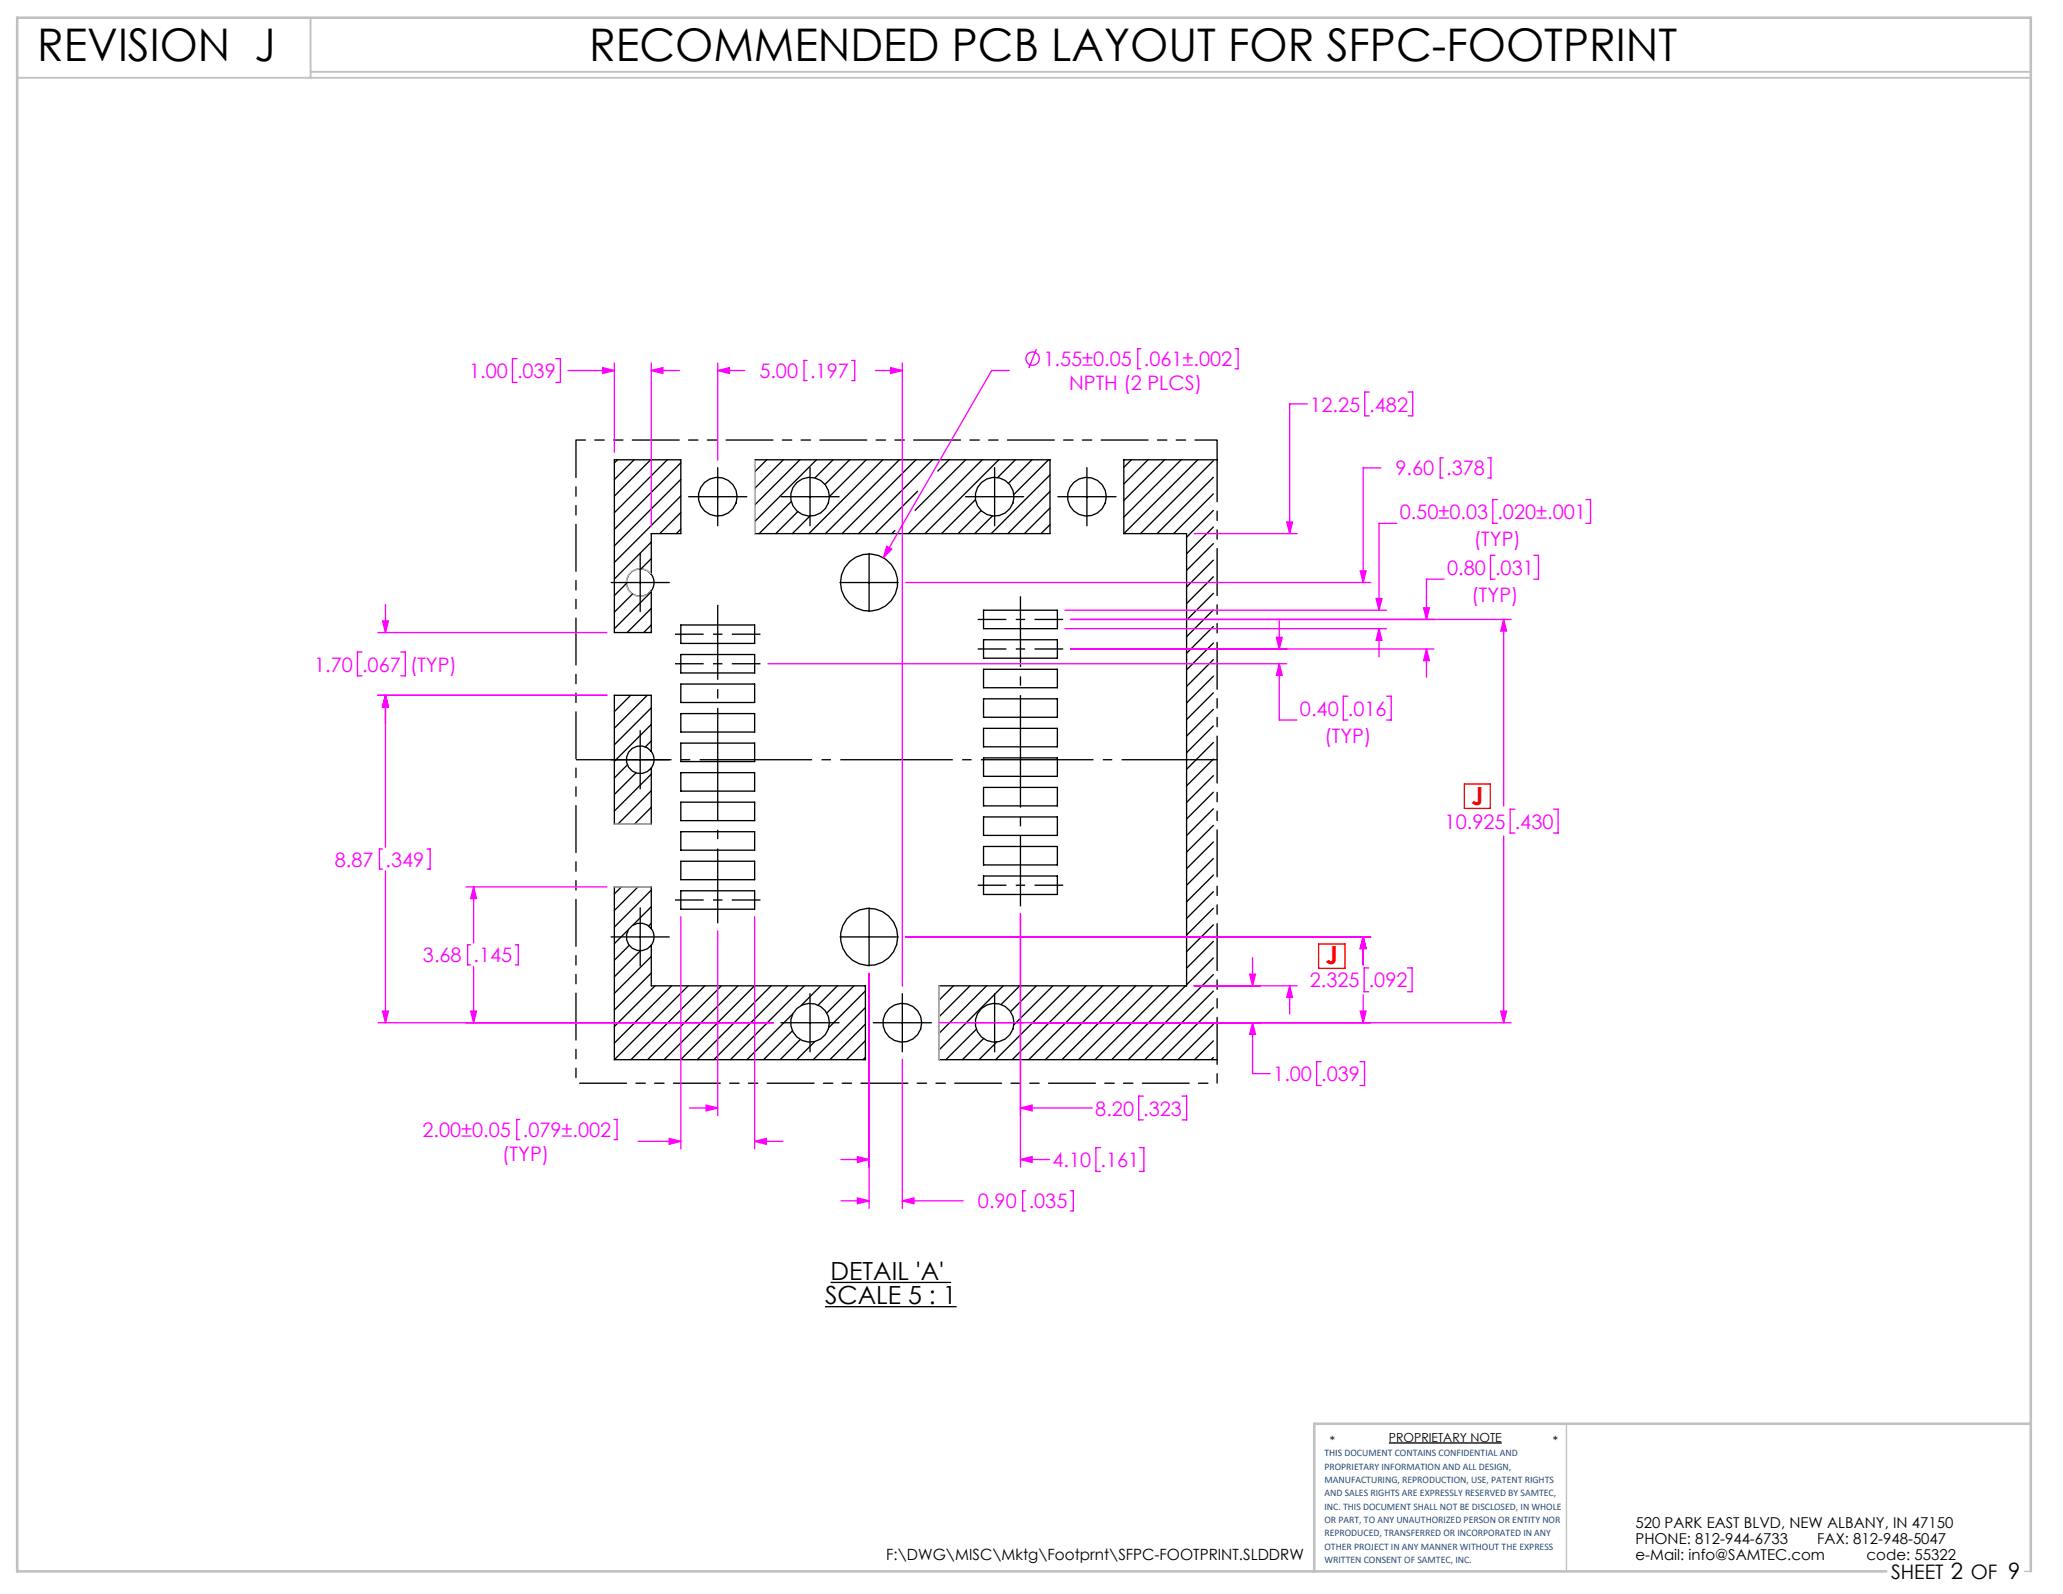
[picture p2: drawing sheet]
<svg xmlns="http://www.w3.org/2000/svg" width="279mm" height="216mm" viewBox="0 0 279 216" stroke-linecap="round" stroke-linejoin="round" font-family="sans-serif">
<path d="M0 0h279.4v215.9h-279.4z" fill="none" stroke="#fff" stroke-width=".18"/>
<g fill="none" stroke="#000" stroke-width=".18">
<path d="M82.8 78.9h7.8M83.6 62.3l-.4 .4M84.8 79l-1.6 1.7M85.9 62.3l-2.7 2.7M86.7 75v7.8M88.1 62.3l-4.9 4.9M88.2 73.4l-5 5M88.2 75.7l-1.4 1.3M88.2 77.8a1.87 1.87 0 0 0-2.8-.3 1.87 1.87 0 0 0 0 2.8 1.87 1.87 0 0 0 2.8-.3M88.2 77.8a1.88 1.88 0 0 1 0 2.2M88.2 77.8v-5.5h4v-10h-9v23.4h5v-5.7M90.4 62.3l-7.2 7.1"/>
<path d="M92.2 62.7l-9 9M92.2 64.9l-9 9M92.2 67.2l-9 9M92.2 69.4l-2.8 2.9M92.2 71.7l-.6 .6M93.3 67.3h7.8M97.2 63.3v7.9M102.2 62.3h40v10h-40zM103.8 62.3l-1.6 1.6M105.8 67.3h7.8M106.1 62.3l-3.9 3.9M107.2 67.9l-4.4 4.4"/>
<path d="M108 69.3l-2.9 3M108.3 62.3l-6.1 6.1M109.7 69.9l-2.4 2.4M109.7 63.3v7.9M110.6 62.3l-8.4 8.3M112.8 62.3l-2.4 2.4M113.8 78.9h7.8M115.1 62.3l-3.4 3.3M117.3 62.3l-5 5M117.7 75v7.8M119.6 62.3l-10 10M121.2 71.9l-.4 .4"/>
<path d="M121.8 62.3l-10 10M124 62.3l-10 10M124.3 66.5l-5.8 5.8M126.3 62.3l-10 10M128.5 62.3l-1.5 1.5M130.8 67.3h7.8M130.8 62.3l-6.9 6.8M132.1 67.7l-4.6 4.6M132.9 69.2l-3.1 3.1M133 62.3l-10 10M134.4 69.9l-2.4 2.4M134.7 63.3v7.9"/>
<path d="M135.3 62.3l-10 10M137.5 62.3l-2.4 2.4M139.8 62.3l-3.2 3.1M142 62.3l-4.7 4.7M142.2 64.3l-7.9 8M142.2 66.6l-5.7 5.7M142.2 68.8l-3.5 3.5M142.2 71.1l-1.2 1.2M143.3 67.3h7.8M147.2 63.3v7.9M153.2 62.3l-1 1M155.5 62.3l-3.3 3.2"/>
<path d="M157.7 62.3l-5.5 5.5M160 62.3l-7.8 7.7M162.2 62.3l-10 10M164.3 64.6l-7.6 7.7M164.3 66.9l-5.4 5.4M164.3 69.1l-3.6 3.7M164.3 71.4l-3.6 3.6M164.3 62.4l-9.8 9.9M164.3 73.6l-3.6 3.7M164.3 75.9l-3.6 3.6M164.3 78.1l-3.6 3.6M164.8 62.3h-12.6v10h8.5v61.2h-33.5v10h37.6"/>
<path d="M85.4 94.2l-2.2 2.2M85.7 80.5l-2.5 2.4M86.7 99v7.8M87.7 94.2l-4.5 4.4M88.2 95.9l-5 5M88.2 98.1l-5 5M88.2 80.2l-5 5M88.2 82.4l-3.3 3.3M88.2 84.6l-1 1.1M92.2 84.7h10v2.5h-10zM92.2 88.7h10v2.5h-10zM92.2 92.7h10v2.5h-10z"/>
<path d="M92.2 96.7h10v2.5h-10zM133.2 82.7h10v2.5h-10zM133.2 86.7h10v2.5h-10zM133.2 90.7h10v2.5h-10zM133.2 94.7h10v2.5h-10zM133.2 98.7h10v2.5h-10zM164.3 82.6l-3.6 3.6M164.3 84.9l-3.6 3.6M164.3 87.1l-3.6 3.6M164.3 89.3l-3.6 3.7M164.3 91.6l-3.6 3.6M164.3 80.4l-3.6 3.6"/>
<path d="M164.3 93.8l-3.6 3.7M164.3 96.1l-3.6 3.6M164.3 98.3l-3.6 3.7M82.8 102.9h7.8M85 103.6l-1.8 1.8M86.1 104.7l-2.9 2.9M88.2 100.4l-.8 .8M88.2 104.9l-5 5M88.2 107.1l-4.5 4.5M88.2 109.3l-2.3 2.3M88.2 111.6h.1M88.2 101.8a1.87 1.87 0 0 0-2.8-.3 1.87 1.87 0 0 0 0 2.8 1.87 1.87 0 0 0 2.8-.3"/>
<path d="M88.2 101.8a1.88 1.88 0 0 1 0 2.2M88.2 101.8v-7.6h-5v17.4h5v-7.6M92.2 116.7h10v2.5h-10zM92.2 100.7h10v2.5h-10zM92.2 104.7h10v2.5h-10zM92.2 108.7h10v2.5h-10zM92.2 112.7h10v2.5h-10zM133.2 102.7h10v2.5h-10zM133.2 106.7h10v2.5h-10zM133.2 110.7h10v2.5h-10zM133.2 114.7h10v2.5h-10zM133.2 118.7h10v2.5h-10z"/>
<path d="M164.3 100.6l-3.6 3.6M164.3 102.8l-3.6 3.6M164.3 105.1l-3.6 3.6M164.3 107.3l-3.6 3.6M164.3 109.5l-3.6 3.7M164.3 111.8l-3.6 3.6M164.3 114l-3.6 3.7M164.3 116.3l-3.6 3.6M164.3 118.5l-3.6 3.7M82.8 126.9h7.8M84.2 120.1l-1 1M85.1 125.9l-1.9 1.9"/>
<path d="M85.2 128l-2 2.1M86.4 120.1l-3.2 3.2M86.7 123v7.8M86.7 128.8l-3.5 3.5M88.2 120.6l-5 5M88.2 122.8l-2.5 2.5M88.2 125.1l-.4 .3M88.2 129.5l-5 5M88.2 131.8l-5 5M88.2 125.8a1.87 1.87 0 0 0-2.8-.3 1.87 1.87 0 0 0 0 2.8 1.87 1.87 0 0 0 2.8-.3M88.2 125.8a1.88 1.88 0 0 1 0 2.2M88.2 125.8v-5.7h-5v23.4h34v-10h-29v-5.5"/>
<path d="M88.7 133.5l-5.5 5.5M91 133.5l-7.8 7.8M92.2 120.7h10v2.5h-10zM93.2 133.5l-10 10M95.5 133.5l-10 10M97.7 133.5l-10 10M99.9 133.5l-10 10M102.2 133.5l-10 10M104.4 133.5l-10 10M105.8 138.5h7.8M106.7 133.5l-10 10M107.3 139.6l-3.9 3.9"/>
<path d="M107.4 137.3l-6.2 6.2M108.9 133.5l-10 10M109.7 134.6v7.9M111.2 133.5l-2.7 2.7M113.4 133.5l-2.6 2.6M113.8 126.9h7.8M115.7 133.5l-3.7 3.7M117.2 134.2l-5 5M117.2 136.5l-7.1 7M117.2 138.7l-4.8 4.8M117.7 123v7.8M118.3 138.5h7.8"/>
<path d="M122.2 134.6v7.9M129.1 133.5l-1.9 2M130.8 138.5h7.8M131.4 133.5l-4.2 4.2M132.2 139.4l-4.1 4.1M133.6 133.5l-6.4 6.4M134.7 134.6v7.9M135.9 133.5l-8.7 8.7M138.1 133.5l-2.5 2.6M140.4 133.5l-3.5 3.5M142.6 133.5l-5.3 5.3M144.8 133.5l-10 10"/>
<path d="M147.1 133.5l-10 10M149.3 133.5l-10 10M151.6 133.5l-10 10M153.8 133.5l-10 10M156.1 133.5l-10 10M158.3 133.5l-10 10M160.6 133.5l-10 10M164.3 120.8l-3.6 3.6M164.3 123l-3.6 3.6M164.3 125.3l-3.6 3.6M164.3 127.5l-3.6 3.6M164.3 129.8l-3.6 3.6"/>
<path d="M164.3 132l-11.5 11.5M164.3 134.2l-9.2 9.3M164.3 136.5l-7 7M164.3 138.7l-4.8 4.8M108.4 140.8l-2.7 2.7M110.4 141.1l-2.5 2.4M117.2 141l-2.6 2.5M117.2 143.2l-.3 .3M133.2 140.7l-2.8 2.8M135 141.1l-2.4 2.4M164.3 141l-2.5 2.5M164.3 143.2l-.3 .3"/>
<path d="M111.7 177h17.9M112.5 173.7h16.3M188.1 195.4h15.3"/>
<circle cx="97.2" cy="67.3" r="2.62"/>
<circle cx="109.7" cy="67.3" r="2.62"/>
<circle cx="117.7" cy="78.9" r="3.9"/>
<circle cx="134.7" cy="67.3" r="2.62"/>
<circle cx="147.2" cy="67.3" r="2.62"/>
<circle cx="109.7" cy="138.5" r="2.63"/>
<circle cx="117.7" cy="126.9" r="3.9"/>
<circle cx="122.2" cy="138.5" r="2.63"/>
<circle cx="134.7" cy="138.5" r="2.63"/>
</g>
<path d="M88.2 77.8a1.88 1.88 0 0 0-2.8-.3 1.88 1.88 0 0 0 0 2.8 1.88 1.88 0 0 0 2.8-.3M102.2 62.3v10M83.2 111.6h5M83.2 120.1h5M127.2 133.5v10M212.2 192.8v20M274.2 212.8h.8" fill="none" stroke="#c0c0c0" stroke-width=".18"/>
<path d="M2.3 10.5h272.7M42.1 2.4v8.1M42.1 9.7h232.9" fill="none" stroke="#c0c0c0" stroke-width=".25"/>
<path d="M275 192.8h-97v20M255.5 212.8h-253.2v-210.4h272.7v210.4" fill="none" stroke="#c0c0c0" stroke-width=".35"/>
<path d="M164.8 62.3v-2.7h-86.8v87.1h86.8v-84.4" fill="none" stroke="#000" stroke-width=".18" stroke-dasharray="6.3 1.3 1.3 1.3 1.3 1.3" stroke-dashoffset=".7"/>
<g fill="none" stroke="#f0f" stroke-width=".18">
<path d="M70 48.6h-.6v3.2h.6M75.3 48.6h.6v3.2h-.6M76.9 50.2h6.3M81.6 49.8l1.6 .4-1.6 .4zM83.2 49.2v12.1M88.2 50.2l1.6-.4v.8zM88.2 50.2h3.8M88.2 49.2v22.1M97.2 50.2l1.6-.4v.8zM97.2 49.2v13.1M97.2 50.2h3.6M109.3 48.8h-.4v2.7h.4"/>
<path d="M115.4 48.8h.4v2.7h-.4M118.6 50.2h3.6M120.6 49.8l1.6 .4-1.6 .4zM122.2 49.2v84.4M136.7 50.2h-2.4l-14.7 25.3M140.4 47.3l-1.1 2.6M154.5 47.2h-.4v2.7h.4M167.3 47.2h.4v2.7h-.4M177.1 54.7h-2.4v17.6M185.5 53.1h-.7v3.2h.7M190.7 53.1h.6v3.2h-.6M120.1 74l.7 .4-1.2 1.1z"/>
<path d="M122.7 78.9h62.9M161.7 72.3h14M174.3 70.7h.8l-.4 1.6zM184.2 77.3h.8l-.4 1.6zM187 63.4h-2.4v15.5M189.2 70.9h-2.4v11.8M195.5 62h-.4v2.7h.4M195.6 78.4h-2.4v5.5M201.5 62h.4v2.7h-.4M202.5 75.2h-.6v3.2h.6M202.8 67.7h-.6v3.2h.6M207.7 75.2h.7v3.2h-.7"/>
<path d="M214.8 67.7h.6v3.2h-.6M49 88.3h-.6v3.2h.6M51.2 94.2h31M51.2 85.7h31M51.8 84.1h.8l-.4 1.6zM52.2 94.2l.4 1.6h-.8zM52.2 81.9v3.8M52.2 94.2v20.5M54.3 88.3h.6v3.2h-.6M104 89.9h70.3M144.2 85.2h43.6M144.2 82.7h43.6"/>
<path d="M145 83.9h59.7M145 87.9h49.2M172.9 86.3h.8l-.4 1.6zM173.3 89.9v7.6h2.3M173.3 84.1v3.8M173.3 89.9l.4 1.6h-.8zM182.5 94.3h-.6v3.2h.6M186.4 81.1h.8l-.4 1.6zM186.8 85.2v3.8M186.8 85.2l.4 1.5h-.8zM187.8 94.3h.6v3.2h-.6M192.8 82.3h.8l-.4 1.6z"/>
<path d="M193.2 87.9v3.8M193.2 87.9l.4 1.6h-.8zM203.6 83.9l.4 1.6h-.7zM203.6 83.9v25.3M51.8 115h-.4v2.7h.4M52.2 118v20.5M57.8 115h.5v2.7h-.5M203.6 113.2v25.3M205.1 109.6h-.6v3.2h.6M210.4 109.6h.6v3.2h-.6M51.2 138.5h53.6M51.8 137h.8l-.4 1.5z"/>
<path d="M63.1 120.1h19.1M63.7 128h-.4v2.7h.4M63.7 137h.8l-.4 1.5zM64.1 120.1l.4 1.6h-.8zM64.1 120.1v7.6M64.1 130.9v7.6M69.8 128h.4v2.7h-.4M92.2 124.2v31.4M97.2 126.1v25M102.2 124.2v31.4M117.7 131.9v31.8M122.7 126.9h62.9"/>
<path d="M127.2 138.5h77.5M138.2 123.8v34.3M161.7 133.5h14M169.2 132h.8l-.4 1.5zM169.6 138.5l.4 1.6h-.8zM169.6 138.5v6.9h2.4M169.6 129.7v3.8M174.7 133.5v3.8M174.7 133.5l.4 1.6h-.8zM184.2 137h.8l-.4 1.5zM184.6 126.9l.4 1.6h-.8zM184.6 126.9v3.8"/>
<path d="M184.6 134.7v3.8M185.4 131.1h-.6v3.2h.6M190.6 131.1h.6v3.2h-.6M203.3 137h.7l-.4 1.5zM70.4 151.6h-.4v2.8h.4M83.2 151.6h.4v2.8h-.4M86.4 154.6h5.8M90.6 154.2l1.6 .4-1.6 .4zM93.4 150.1h3.8M95.6 149.7l1.6 .4-1.6 .4zM102.2 154.6l1.6-.4v.8zM102.2 154.6h3.8"/>
<path d="M113.9 157.1h3.8M116.1 156.7l1.6 .4-1.6 .3zM122.2 143.5v20.2M138.2 157.1h3.9M138.2 150.1h9.7M138.2 157.1l1.6-.4v.7zM138.2 150.1l1.6-.4v.8zM149 155.4h-.6v3.3h.6M154.3 155.4h.6v3.3h-.6M154.8 148.5h-.6v3.2h.6M160.1 148.5h.6v3.2h-.6M178.9 143.8h-.6v3.2h.6"/>
<path d="M184.2 143.8h.6v3.2h-.6M113.9 162.6h3.8M116.1 162.3l1.6 .3-1.6 .4zM122.2 162.6l1.6-.3v.7zM122.2 162.6h8.3M138.9 161.3h-.4v2.7h.4M145 161.3h.4v2.7h-.4"/>
<circle cx="139.9" cy="48.6" r=".9"/>
</g>
<path d="M103 85.9h-11.6M103 89.9h-11.6M132.4 87.9h11.6M144 83.9h-11.6M144 119.9h-11.6M103 121.9h-11.6" fill="none" stroke="#000" stroke-width=".18" stroke-dasharray="15.2 1.3 1.3 1.3" stroke-dashoffset="11.4" stroke-linecap="butt"/>
<path d="M138.2 122.8v-42" fill="none" stroke="#000" stroke-width=".18" stroke-dasharray="15.2 1.3 1.3 1.3" stroke-dashoffset="5.7" stroke-linecap="butt"/>
<path d="M97.2 81.9v43.2" fill="none" stroke="#000" stroke-width=".18" stroke-dasharray="15.2 1.3 1.3 1.3" stroke-dashoffset="5.1" stroke-linecap="butt"/>
<path d="M164.8 102.9h-86.8" fill="none" stroke="#000" stroke-width=".18" stroke-dasharray="15.2 1.3 1.3 1.3" stroke-dashoffset="2.3" stroke-linecap="butt"/>
<path d="M198.3 106.2h3.5v3.3h-3.5zM178.6 127.9h3.5v3.3h-3.5z" fill="none" stroke="#f00" stroke-width=".18"/>
<path d="M90.6 154.2l1.6 .4-1.6 .4zM102.2 154.6l1.6-.4v.8zM116.1 162.3l1.6 .3-1.6 .4zM122.2 162.6l1.6-.3v.7zM97.2 50.2l1.6-.4v.8zM120.6 49.8l1.6 .4-1.6 .4zM120.1 74l-.5 1.5 1.2-1.1zM81.6 49.8l1.6 .4-1.6 .4zM88.2 50.2l1.6-.4v.8zM184.2 77.3h.8l-.4 1.6zM184.6 126.9l.4 1.6h-.8zM52.2 94.2l.4 1.6h-.8zM51.8 137h.8l-.4 1.5zM64.1 120.1l.4 1.6h-.8zM63.7 137h.8l-.4 1.5zM116.1 156.7l1.6 .4-1.6 .3zM138.2 157.1l1.6-.4v.7zM138.2 150.1l1.6-.4v.8zM95.6 149.7l1.6 .4-1.6 .4zM174.3 70.7h.8l-.4 1.6zM174.7 133.5l.4 1.6h-.8zM203.3 137h.7l-.4 1.5zM203.6 83.9l.4 1.6h-.7zM192.8 82.3h.8l-.4 1.6zM193.2 87.9l.4 1.6h-.8zM186.8 85.2l.4 1.5h-.8zM186.4 81.1h.8l-.4 1.6zM169.2 132h.8l-.4 1.5zM169.6 138.5l.4 1.6h-.8zM184.2 137h.8l-.4 1.5zM184.6 126.9l.4 1.6h-.8zM172.9 86.3h.8l-.4 1.6zM173.3 89.9l.4 1.6h-.8zM51.8 84.1h.8l-.4 1.6zM52.2 94.2l.4 1.6h-.8z" fill="#f0f"/>
<g font-size="6.1">
<text x="5" y="8.2">REVISION J</text>
<text x="79.8" y="8.3">RECOMMENDED PCB LAYOUT FOR SFPC-FOOTPRINT</text>
</g>
<g font-size="3.4" fill="#f00">
<text x="199.3" y="109">J</text>
<text x="179.6" y="130.6">J</text>
</g>
<g font-size="3.4">
<text x="112.5" y="173.3">DETAIL 'A'</text>
<text x="111.7" y="176.6">SCALE 5 : 1</text>
</g>
<g font-size="2.7" fill="#f0f">
<text x="63.5" y="51.2">1.00</text>
<text x="70" y="51.2">.039</text>
<text x="102.8" y="51.2">5.00</text>
<text x="109.7" y="51.2">.197</text>
<text x="141.3" y="49.6">1.55±0.05</text>
<text x="144.8" y="52.8">NPTH (2 PLCS)</text>
<text x="154.9" y="49.6">.061±.002</text>
<text x="177.5" y="55.7">12.25</text>
<text x="185.5" y="55.7">.482</text>
<text x="189" y="64.4">9.60</text>
<text x="195.9" y="64.4">.378</text>
<text x="189.6" y="70.3">0.50±0.03</text>
<text x="202.8" y="70.3">.020±.001</text>
<text x="196" y="77.9">0.80</text>
<text x="199.6" y="73.9">(TYP)</text>
<text x="202.5" y="77.9">.031</text>
<text x="199.3" y="81.5">(TYP)</text>
<text x="42.5" y="91">1.70</text>
<text x="49" y="91">.067</text>
<text x="55.5" y="91">(TYP)</text>
<text x="176.1" y="96.9">0.40</text>
<text x="179.4" y="100.6">(TYP)</text>
<text x="182.6" y="96.9">.016</text>
<text x="195.7" y="112.2">10.925</text>
<text x="205.1" y="112.2">.430</text>
<text x="45.3" y="117.4">8.87</text>
<text x="52.2" y="117.4">.349</text>
<text x="57.3" y="130.3">3.68</text>
<text x="64.1" y="130.3">.145</text>
<text x="177.4" y="133.7">2.325</text>
<text x="185.4" y="133.7">.092</text>
<text x="172.4" y="146.4">1.00</text>
<text x="178.9" y="146.4">.039</text>
<text x="57.2" y="154">2.00±0.05</text>
<text x="70.8" y="154">.079±.002</text>
<text x="148.3" y="151.1">8.20</text>
<text x="154.8" y="151.1">.323</text>
<text x="68" y="157.2">(TYP)</text>
<text x="142.5" y="158.1">4.10</text>
<text x="149" y="158.1">.161</text>
<text x="132.5" y="163.7">0.90</text>
<text x="139.3" y="163.7">.035</text>
</g>
<text font-size="2.7" x="256.1" y="213.9">SHEET 2 OF 9</text>
<text font-size="2.1" x="120" y="211.3">F:\DWG\MISC\Mktg\Footprnt\SFPC-FOOTPRINT.SLDDRW</text>
<g font-size="2">
<text x="221.5" y="207">520 PARK EAST BLVD, NEW ALBANY, IN 47150</text>
<text x="221.5" y="209.2">PHONE: 812-944-6733</text>
<text x="246.1" y="209.2">FAX: 812-948-5047</text>
<text x="221.5" y="211.3">e-Mail: info@SAMTEC.com</text>
<text x="252.8" y="211.3">code: 55322</text>
</g>
<g font-size="1.7">
<text x="180.1" y="195.7">*</text>
<text x="188.1" y="195.3">PROPRIETARY NOTE</text>
<text x="210.3" y="195.7">*</text>
</g>
<g font-size="1.4" fill="#1f497d">
<text x="179.4" y="197.3">THIS DOCUMENT CONTAINS CONFIDENTIAL AND</text>
<text x="179.4" y="199.1">PROPRIETARY INFORMATION AND ALL DESIGN,</text>
<text x="179.4" y="200.9">MANUFACTURING, REPRODUCTION, USE, PATENT RIGHTS</text>
<text x="179.4" y="202.7">AND SALES RIGHTS ARE EXPRESSLY RESERVED BY SAMTEC,</text>
<text x="179.4" y="204.5">INC. THIS DOCUMENT SHALL NOT BE DISCLOSED, IN WHOLE</text>
<text x="179.4" y="206.3">OR PART, TO ANY UNAUTHORIZED PERSON OR ENTITY NOR</text>
<text x="179.4" y="208.1">REPRODUCED, TRANSFERRED OR INCORPORATED IN ANY</text>
<text x="179.4" y="209.9">OTHER PROJECT IN ANY MANNER WITHOUT THE EXPRESS</text>
<text x="179.4" y="211.7">WRITTEN CONSENT OF SAMTEC, INC.</text>
</g>
</svg>
